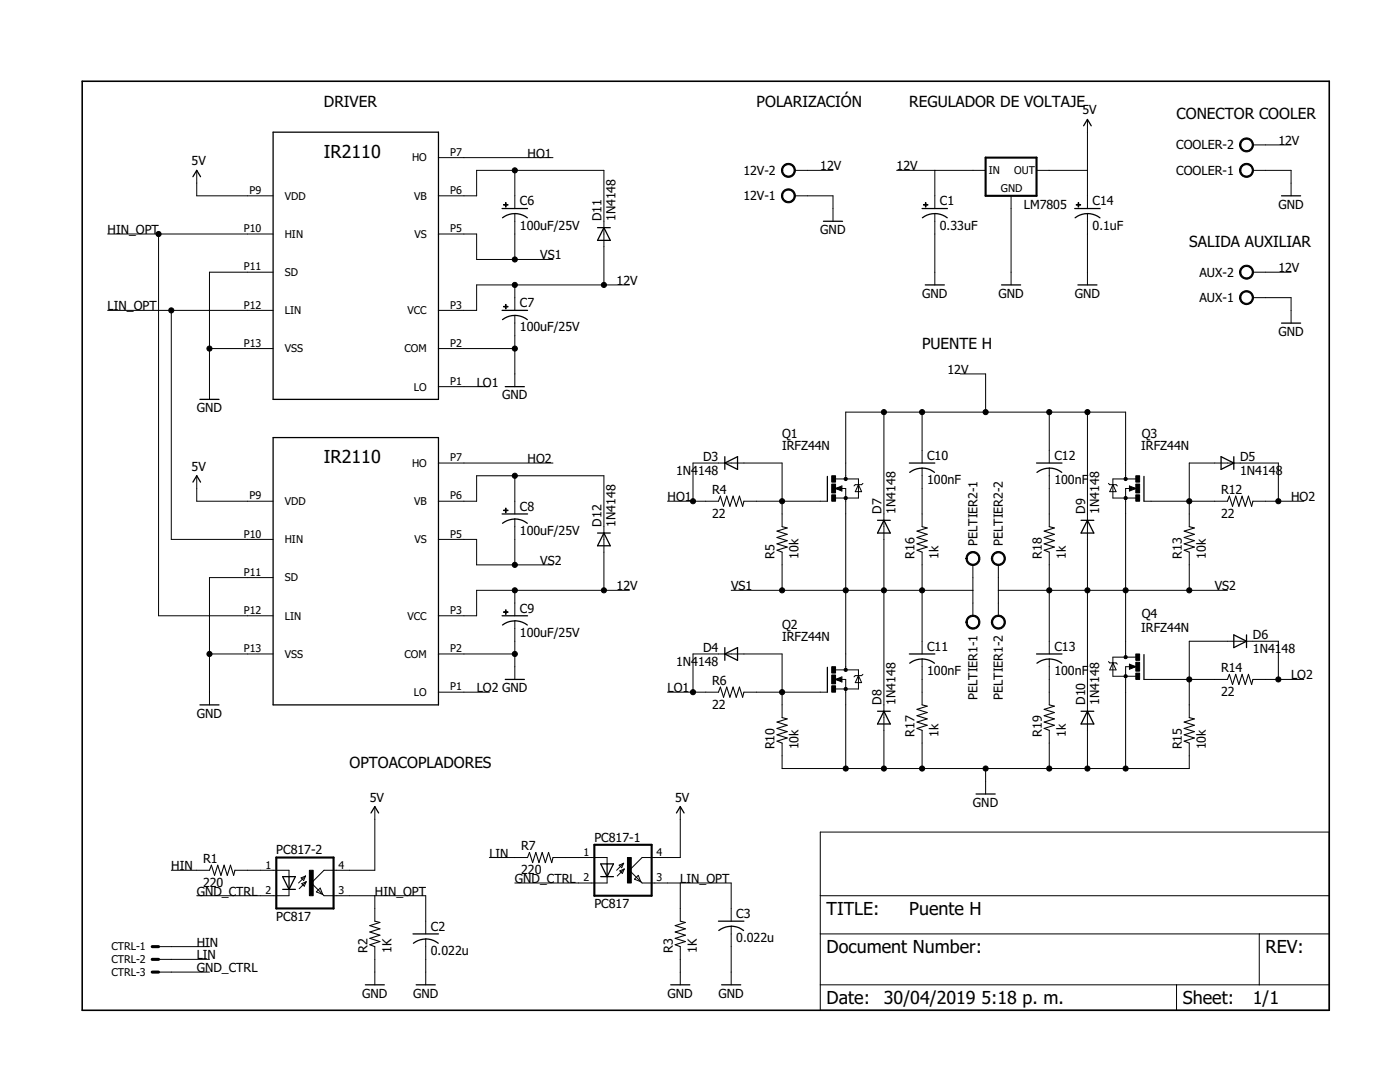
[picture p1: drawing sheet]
<svg xmlns="http://www.w3.org/2000/svg" width="279mm" height="216mm" viewBox="0 0 279 216" stroke-linecap="round" stroke-linejoin="round" font-family="sans-serif">
<g fill="none" stroke="#000" stroke-width=".25">
<path d="M38.5 35.3l.8-1.3 .7 1.3M54.5 26.4h33v53.3h-33zM216.3 25.1l.7-1.3 .8 1.3M255.8 39.1h3.8M100.2 41.6h5.1M100.3 43.5a4 4 0 0 1 4.9 0M119.3 45.4h2.5M120.5 45.4l1.3 2.6h-2.5zM164.3 44.2h3.8M184 41.6h5.1M184.1 43.5a4 4 0 0 1 4.9 0M184.7 56.9h3.8"/>
<path d="M199.9 56.9h3.8M214.5 41.6h5.1M214.6 43.5a4 4 0 0 1 4.9 0M215.1 56.9h3.8M39.9 79.7h3.8M100.2 61.9h5.1M100.8 77.2h3.8M102.7 62.9l1.6 .3 .9 .6M102.7 62.9l-1.5 .3-.9 .6M255.8 64.5h3.8M38.5 96.2l.8-1.3 .7 1.3M54.5 87.3h33v53.4h-33z"/>
<path d="M144.7 92.4l2.5-1.3v2.6zM144.7 91.1v2.6M165.1 95.1v4.9M181.5 92.4h5.1M181.5 94.3a4 4 0 0 1 5 0M206.9 92.4h5M206.9 94.3a4 4 0 0 1 5 0M228.3 95.1v4.9M243.7 91.1l2.5 1.3-2.5 1.3zM246.2 91.1v2.6M100.2 102.6h5.1M102.7 103.5l1.6 .4 .9 .5"/>
<path d="M102.7 103.6l-1.5 .3-.9 .5M119.3 106.4h2.5M120.5 106.4l1.3 2.5h-2.5zM175.1 103.8h2.6M176.4 103.8l1.3 2.6h-2.6zM215.8 103.8h2.5M217 103.8l1.3 2.6h-2.5zM100.2 122.9h5.1M100.3 124.7a4 4 0 0 1 4.9 0M100.8 135.6h3.8M144.7 129.2v2.6M144.7 130.5l2.5-1.3v2.6z"/>
<path d="M165.1 133.2v4.9M181.5 130.5h5.1M184 131.5l1.6 .3 .9 .5M184 131.5l-1 .1-1.5 .7M206.9 130.5h5M209.4 131.5l1.6 .3 .9 .5M209.4 131.5l-1.5 .3-1 .5M228.3 130.6v5M246.2 126.7l2.6 1.3-2.6 1.2zM248.8 126.7v2.5M39.9 140.7h3.8M175.1 141.9h2.6"/>
<path d="M176.4 141.9l1.3 2.6h-2.6zM194.8 158.4h3.8M215.8 141.9h2.5M217 141.9l1.3 2.6h-2.5zM56.4 174.9h2.5l-1.2 2.6zM56.4 177.5h2.5M57.7 174.9v2.6M74 162.2l.8-1.2 .8 1.2M119.9 172.4h2.5l-1.2 2.5zM119.9 174.9h2.5M121.2 172.4v2.5M135 162.2l.8-1.2 .7 1.2"/>
<path d="M72.9 196.5h3.8M82.4 186.4h5.1M82.5 188.2a4 4 0 0 1 5 0M83.1 196.5h3.8M133.9 196.5h3.8M143.4 183.8h5.1M143.4 185.7a4 4 0 0 1 5 0M144 196.5h3.8"/>
</g>
<g fill="none" stroke="#000" stroke-width=".2">
<path d="M39.3 34v5.1h15.2M87.5 39.1h7.6v-5.1h25.4v22.9M87.5 31.5h22.9M102.7 34v7.6M158.6 39.1h7.6v5.1M158.6 34h7.6M178.9 34h17.8M186.6 34v7.6M201.8 39.1v17.8M206.9 34h10.1M217 23.8v17.8M250 34h7.7v5.1"/>
<path d="M250 28.9h7.7M21.5 46.7h33M31.6 46.7v76.2h22.9M54.5 54.3h-12.7v25.4M87.5 46.7h7.6v5.1h15.3M102.7 42.6v9.2M102.7 56.9v5M125.6 56.9h-30.5v5h-7.6M186.6 42.6v14.3M217 42.6v14.3M250 54.3h7.7M250 59.4h7.7v5.1"/>
<path d="M21.5 61.9h33M34.2 61.9v45.7h20.3M41.8 69.6h12.7M87.5 69.6h15.2M87.5 77.2h10.2M102.7 62.9v14.3M191.6 74.6h5.1v7.6M39.3 94.9v5.1h15.2M87.5 92.4h22.9M102.7 94.9v7.7M166.8 97.5l1.2-.5v1zM166.8 95.6h4.5v3.8h-4.5"/>
<path d="M167.9 97.5h.9v36.2M168.8 95.6v-13.4h55.8v13.4M171.3 96.7l.7 1.4h-1.3zM172.2 96.5l-.2 .2h-1.3l-.3 .3M176.4 82.2v71.2M184 82.2v10.2M184 93.4v11.7M209.4 82.2v10.2M209.4 93.4v11.7M217 82.2v71.2M221.2 96.5l.3 .2h1.2l.3 .3M222.1 96.7l.6 1.4h-1.2z"/>
<path d="M225.4 97l1.3 .5-1.3 .5zM225.5 97.5h-.9v33.6M226.7 95.6h-4.6v3.8h4.6M54.5 115.3h-12.7v25.4M87.5 100h7.6v-5.1h25.4v22.9M87.5 107.6h7.6v5.1h15.3M102.7 103.6v9.1M102.7 117.8v5.1M125.6 117.8h-30.5v5.1h-7.6M133.2 100h10.2M138.3 100v-7.6h17.8v12.7M145.9 117.8h48.3"/>
<path d="M148.5 100h16.6M156.1 110.2v7.6M184 110.2v20.3M194.2 112.7v10.2M199.2 112.7v10.2M199.2 117.8h45.8M209.4 110.2v20.3M228.3 100h16.7M237.3 110.2v7.6M250 100h10.2M255.1 100v-7.6h-17.8v12.7M41.8 130.5h12.7"/>
<path d="M87.5 130.5h15.2M87.5 138.1h10.2M102.7 123.9v11.7M133.2 138.1h10.2M138.3 138.1v-7.6h17.8v12.7M148.5 138.1h16.6M166.8 135.6l1.2-.5v1zM166.8 133.7h4.5v3.8h-4.5M167.9 135.6h.9v17.8M171.3 134.8l.7 1.4h-1.3zM172.2 134.6l-.2 .2h-1.3l-.3 .3M184 131.5v9.2"/>
<path d="M209.4 131.5v9.2M221.2 132l.3 .3h1.2l.3 .2M222.1 132.3l.6 1.4h-1.2zM225.4 132.5l1.3 .5-1.3 .5zM225.5 133h-.9v20.4M226.7 131.1h-4.6v3.8h4.6M228.3 135.6h16.7M250 135.6h10.2M255.1 135.6v-7.6h-17.8v15.2M156.1 148.3v5.1h81.2v-5.1M184 145.7v7.7M196.7 153.4v5"/>
<path d="M209.4 145.7v7.7M34.2 173.7h7.6M46.9 173.7h10.8v1.2M57.7 177.5v1.2h-18.4M60.1 175.2l.9-.4-.4 .9zM60.2 176.3l.9-.4-.4 .9zM61 174.8l-1.4 1.4M61.1 175.9l-1.4 1.4M63.9 177.2l.5 1.3-1.3-.5zM74.8 161v12.7h-10.1l-2.6 2.5 2.6 2.5h20.3v7.7M74.8 178.7v5.1M97.7 171.1h7.6"/>
<path d="M110.4 171.1h10.8v1.3M121.2 174.9v1.3h-18.5M123.6 172.6l.9-.3-.4 .8zM123.7 173.8l.9-.4-.4 .9zM124.5 172.3l-1.4 1.4M124.6 173.4l-1.4 1.4M127.4 174.7l.5 1.2-1.3-.5zM135.8 161v10.1h-7.7l-2.5 2.6 2.5 2.5h17.8v7.6M135.8 176.2v7.6M163.7 166h101.6v35.6h-101.6zM163.7 178.7h101.6M31.6 188.9h10.2"/>
<path d="M31.6 191.4h10.2M31.6 194h10.2M74.8 188.9v7.6M85 187.4v9.1M135.8 188.9v7.6M145.9 184.8v11.7M163.7 186.4h101.6M163.7 196.5h101.6M234.8 196.5v5.1M251.3 186.4v10.1"/>
</g>
<g fill="none" stroke="#000" stroke-width=".21">
<path d="M143.4 100l.4-1 .6 2 .6-2 .7 2 .6-2 .6 2 .7-2 .6 2 .3-1M156.1 105.1l1 .2-2 .7 2 .6-2 .7 2 .6-2 .6 2 .7-2 .6 1 .4M184 105.1l1 .2-2 .7 2 .6-2 .7 2 .6-2 .6 2 .7-2 .6 1 .4M209.4 105.1l1 .2-2 .7 2 .6-2 .7 2 .6-2 .6 2 .7-2 .6 1 .4M237.3 105.1l1.1 .2-2.1 .7 2.1 .6-2.1 .7 2.1 .6-2.1 .6 2.1 .7-2.1 .6 1 .4M245 100l.3-1 .7 2 .6-2 .6 2 .7-2 .6 2 .7-2 .6 2 .2-1M143.4 138.1l.4-1 .6 2 .6-2 .7 2 .6-2 .6 2 .7-2 .6 2 .3-1M245 135.6l.3-1 .7 2 .6-2 .6 2 .7-2 .6 2 .7-2 .6 2 .2-1M156.1 143.2l1 .2-2 .7 2 .6-2 .7 2 .6-2 .6 2 .7-2 .6 1 .4M184 140.7l1 .2-2 .6 2 .7-2 .6 2 .6-2 .7 2 .6-2 .7 1 .3M209.4 140.7l1 .2-2 .6 2 .7-2 .6 2 .6-2 .7 2 .6-2 .7 1 .3M237.3 143.2l1.1 .2-2.1 .7 2.1 .6-2.1 .7 2.1 .6-2.1 .6 2.1 .7-2.1 .6 1 .4"/>
<path d="M41.8 173.7l.4-1.1 .6 2.1 .7-2.1 .6 2.1 .6-2.1 .7 2.1 .6-2.1 .6 2.1 .3-1M105.3 171.1l.4-1 .6 2 .6-2 .7 2 .6-2 .6 2 .7-2 .6 2 .3-1M74.8 183.8l1 .3-2 .6 2 .6-2 .7 2 .6-2 .6 2 .7-2 .6 1 .4M135.8 183.8l1 .3-2.1 .6 2.1 .6-2.1 .7 2.1 .6-2.1 .6 2.1 .7-2.1 .6 1.1 .4"/>
</g>
<path d="M16.4 16.2h248.9v185.4h-248.9zM167.9 97.2l-.9 .3 .9 .2v-.2h-.3M225.5 97.2l.9 .3-.9 .2v-.2h.3M167.9 135.3l-.9 .3 .9 .2v-.2h-.3M225.5 132.8l.9 .2-.9 .3v-.3h.3" fill="none" stroke="#000" stroke-width=".32"/>
<g fill="#000" stroke="#000" stroke-width=".2">
<path d="M156.3 38.1a1.39 1.39 0 0 1 2.2 .3 1.39 1.39 0 0 1-.8 2 1.39 1.39 0 0 1-1.7-1.3h.2a1.14 1.14 0 0 1 1.7-1 1.14 1.14 0 0 1 .1 1.9 1.14 1.14 0 0 1-1.8-.7v-.2h-.2z" fill-rule="evenodd"/>
<path d="M156.3 33a1.39 1.39 0 0 1 2.2 .3 1.39 1.39 0 0 1-.8 2 1.39 1.39 0 0 1-1.7-1.3h.2a1.14 1.14 0 0 1 1.7-1 1.14 1.14 0 0 1 .1 2 1.14 1.14 0 0 1-1.8-.7v-.3h-.2z" fill-rule="evenodd"/>
<path d="M247.8 33a1.39 1.39 0 0 1 2.2 .3 1.39 1.39 0 0 1-.9 2 1.39 1.39 0 0 1-1.7-1.3h.2a1.15 1.15 0 0 1 1.6-1.1 1.15 1.15 0 0 1 .3 1.9 1.15 1.15 0 0 1-1.8-.5l-.1-.3h-.2z" fill-rule="evenodd"/>
<path d="M247.8 28a1.39 1.39 0 0 1 2.2 .2 1.39 1.39 0 0 1-.9 2.1 1.39 1.39 0 0 1-1.7-1.4h.2a1.15 1.15 0 0 1 1.6-1.1 1.15 1.15 0 0 1 .3 1.9 1.15 1.15 0 0 1-1.8-.5l-.1-.3h-.2z" fill-rule="evenodd"/>
<path d="M247.8 58.4a1.4 1.4 0 0 1 2.2 .3 1.4 1.4 0 0 1-.8 2 1.4 1.4 0 0 1-1.8-1.3h.2a1.15 1.15 0 0 1 1.6-1.1 1.15 1.15 0 0 1 .3 1.9 1.15 1.15 0 0 1-1.8-.5l-.1-.3h-.2z" fill-rule="evenodd"/>
<path d="M247.8 53.4a1.39 1.39 0 0 1 2.2 .2 1.39 1.39 0 0 1-.9 2.1 1.39 1.39 0 0 1-1.7-1.4h.2a1.15 1.15 0 0 1 1.6-1.1 1.15 1.15 0 0 1 .3 1.9 1.15 1.15 0 0 1-1.8-.5l-.1-.3h-.2z" fill-rule="evenodd"/>
<path d="M193.1 110.5a1.4 1.4 0 0 1 2.3 .2 1.4 1.4 0 0 1-.9 2.1 1.4 1.4 0 0 1-1.7-1.4h.2a1.15 1.15 0 0 1 1.6-1 1.15 1.15 0 0 1 .3 1.9 1.15 1.15 0 0 1-1.8-.6l-.1-.3h-.2z" fill-rule="evenodd"/>
<path d="M198.2 110.5a1.4 1.4 0 0 1 2.2 .2 1.4 1.4 0 0 1-.8 2.1 1.4 1.4 0 0 1-1.8-1.4h.3a1.15 1.15 0 0 1 1.6-1 1.15 1.15 0 0 1 .3 1.9 1.15 1.15 0 0 1-1.9-.6v-.3h-.3z" fill-rule="evenodd"/>
<path d="M193.1 123.2a1.4 1.4 0 0 1 2.3 .2 1.4 1.4 0 0 1-.9 2.1 1.4 1.4 0 0 1-1.7-1.4h.2a1.15 1.15 0 0 1 1.6-1 1.15 1.15 0 0 1 .3 1.9 1.15 1.15 0 0 1-1.8-.6l-.1-.3h-.2z" fill-rule="evenodd"/>
<path d="M198.2 123.2a1.4 1.4 0 0 1 2.2 .2 1.4 1.4 0 0 1-.8 2.1 1.4 1.4 0 0 1-1.8-1.4h.3a1.15 1.15 0 0 1 1.6-1 1.15 1.15 0 0 1 .3 1.9 1.15 1.15 0 0 1-1.9-.6v-.3h-.3z" fill-rule="evenodd"/>
<circle cx="102.7" cy="34" r=".51"/>
<circle cx="31.6" cy="46.7" r=".51"/>
<circle cx="102.7" cy="51.8" r=".51"/>
<circle cx="102.7" cy="56.9" r=".51"/>
<circle cx="120.5" cy="56.9" r=".51"/>
<circle cx="34.2" cy="61.9" r=".51"/>
<circle cx="41.8" cy="69.6" r=".51"/>
<circle cx="102.7" cy="69.6" r=".51"/>
<circle cx="102.7" cy="94.9" r=".51"/>
<circle cx="168.8" cy="99.4" r=".33"/>
<circle cx="168.8" cy="95.6" r=".33"/>
<circle cx="176.4" cy="82.2" r=".51"/>
<circle cx="184" cy="82.2" r=".51"/>
<circle cx="196.7" cy="82.2" r=".51"/>
<circle cx="209.4" cy="82.2" r=".51"/>
<circle cx="217" cy="82.2" r=".51"/>
<circle cx="224.6" cy="95.6" r=".32"/>
<circle cx="224.6" cy="99.4" r=".32"/>
<circle cx="102.7" cy="117.8" r=".51"/>
<circle cx="102.7" cy="112.7" r=".51"/>
<circle cx="120.5" cy="117.8" r=".51"/>
<circle cx="138.3" cy="100" r=".51"/>
<circle cx="156.1" cy="117.8" r=".51"/>
<circle cx="156.1" cy="100" r=".51"/>
<circle cx="168.8" cy="117.8" r=".51"/>
<circle cx="176.4" cy="117.8" r=".51"/>
<circle cx="184" cy="117.8" r=".51"/>
<circle cx="209.4" cy="117.8" r=".51"/>
<circle cx="217" cy="117.8" r=".51"/>
<circle cx="224.6" cy="117.8" r=".51"/>
<circle cx="237.3" cy="117.8" r=".51"/>
<circle cx="237.3" cy="100" r=".51"/>
<circle cx="255.1" cy="100" r=".51"/>
<circle cx="41.8" cy="130.5" r=".51"/>
<circle cx="102.7" cy="130.5" r=".51"/>
<circle cx="138.3" cy="138.1" r=".51"/>
<circle cx="156.1" cy="138.1" r=".51"/>
<circle cx="168.8" cy="137.5" r=".33"/>
<circle cx="168.8" cy="133.7" r=".33"/>
<circle cx="224.7" cy="134.9" r=".33"/>
<circle cx="224.7" cy="131.1" r=".33"/>
<circle cx="237.3" cy="135.6" r=".51"/>
<circle cx="255.1" cy="135.6" r=".51"/>
<circle cx="168.8" cy="153.4" r=".51"/>
<circle cx="176.4" cy="153.4" r=".51"/>
<circle cx="184" cy="153.4" r=".51"/>
<circle cx="196.7" cy="153.4" r=".51"/>
<circle cx="209.4" cy="153.4" r=".51"/>
<circle cx="217" cy="153.4" r=".51"/>
<circle cx="224.6" cy="153.4" r=".51"/>
</g>
<g fill="#000" stroke="#000" stroke-width=".2">
<path d="M100.5 40.8h.9v.1h-.9zM100.9 40.4h.1v.9h-.1zM184.3 40.8h.9v.1h-.9zM184.7 40.4h.1v.9h-.1zM214.8 40.8h.9v.1h-.9zM215.2 40.4h.1v.9h-.1zM100.5 61.1h.9v.2h-.9zM100.9 60.7h.1v.9h-.1zM166 98.7h.8v1.3h-.8zM166 94.9h.8v1.3h-.8zM166 96.6h.8v1.8h-.8zM226.7 98.7h.7v1.3h-.7z"/>
<path d="M226.7 94.9h.7v1.3h-.7zM226.7 96.6h.7v1.8h-.7zM100.5 101.8h.9v.1h-.9zM100.9 101.4h.1v.9h-.1zM100.5 122.1h.9v.1h-.9zM100.9 121.7h.1v.9h-.1zM166 136.8h.8v1.3h-.8zM166 133h.8v1.3h-.8zM166 134.7h.8v1.8h-.8zM226.7 134.3h.7v1.3h-.7zM226.7 130.5h.7v1.3h-.7zM226.7 132.1h.7v1.8h-.7z"/>
<path d="M61.7 173.7h.8v5h-.8zM125.2 171.1h.8v5.1h-.8z"/>
</g>
<path d="M196.7 31.5h10.2v7.6h-10.2zM55.1 171.1h11.5v10.2h-11.5zM118.6 168.6h11.4v10.1h-11.4z" fill="none" stroke="#000" stroke-width=".42"/>
<path d="M30.4 188.9h1.2M30.4 191.4h1.2M30.4 194h1.2" fill="none" stroke="#000" stroke-width=".61"/>
<g font-size="3.6">
<text x="64.7" y="31.5">IR2110</text>
<text x="64.7" y="92.4">IR2110</text>
<text x="165" y="182.5">TITLE:</text>
<text x="181.5" y="182.5">Puente H</text>
<text x="165" y="190.2">Document Number:</text>
<text x="252.6" y="190.2">REV:</text>
<text x="165" y="200.3">Date:</text>
<text x="176.4" y="200.3">30/04/2019</text>
<text x="195.8" y="200.3">5:18 p. m.</text>
<text x="236.1" y="200.3">Sheet:</text>
<text x="250" y="200.3">1/1</text>
</g>
<g font-size="3.1">
<text x="64.7" y="21.3">DRIVER</text>
<text x="151" y="21.3">POLARIZACIÓN</text>
<text x="181.5" y="21.3">REGULADOR DE VOLTAJE</text>
<text x="234.8" y="23.8">CONECTOR COOLER</text>
<text x="237.3" y="49.2">SALIDA AUXILIAR</text>
<text x="184" y="69.5">PUENTE H</text>
<text x="69.7" y="153.3">OPTOACOPLADORES</text>
</g>
<g font-size="2.5">
<text x="216" y="22.8">5V</text>
<text x="234.8" y="29.8">COOLER-2</text>
<text x="255.1" y="28.9">12V</text>
<text x="38.2" y="33">5V</text>
<text x="105.3" y="31.5">HO1</text>
<text x="148.4" y="34.9">12V-2</text>
<text x="163.7" y="34">12V</text>
<text x="178.9" y="34">12V</text>
<text x="234.8" y="34.9">COOLER-1</text>
<text x="103.8" y="41">C6</text>
<text x="148.4" y="40">12V-1</text>
<text x="187.6" y="41">C1</text>
<text x="204.3" y="41.6">LM7805</text>
<text x="218" y="41">C14</text>
<text x="255.1" y="41.6">GND</text>
<text x="21.5" y="46.7">HIN_OPT</text>
<text x="103.8" y="45.8">100uF/25V</text>
<text x="120" y="44.2" transform="rotate(-90 120 44.2)">D11</text>
<text x="122.8" y="44.2" transform="rotate(-90 122.8 44.2)">1N4148</text>
<text x="163.7" y="46.7">GND</text>
<text x="187.6" y="45.8">0.33uF</text>
<text x="218" y="45.8">0.1uF</text>
<text x="107.8" y="51.8">VS1</text>
<text x="123.1" y="56.8">12V</text>
<text x="184" y="59.4">GND</text>
<text x="199.3" y="59.4">GND</text>
<text x="214.5" y="59.4">GND</text>
<text x="239.4" y="55.2">AUX-2</text>
<text x="255.1" y="54.3">12V</text>
<text x="21.5" y="61.9">LIN_OPT</text>
<text x="103.8" y="61.3">C7</text>
<text x="239.4" y="60.3">AUX-1</text>
<text x="103.8" y="66.1">100uF/25V</text>
<text x="255.1" y="67">GND</text>
<text x="95.1" y="77.2">LO1</text>
<text x="189.1" y="74.6">12V</text>
<text x="39.3" y="82.2">GND</text>
<text x="100.2" y="79.7">GND</text>
<text x="156.1" y="89.9">IRFZ44N</text>
<text x="156.1" y="87.3">Q1</text>
<text x="227.8" y="89.9">IRFZ44N</text>
<text x="227.9" y="87.3">Q3</text>
<text x="38.2" y="93.9">5V</text>
<text x="105.3" y="92.4">HO2</text>
<text x="134.9" y="94.7">1N4148</text>
<text x="140.3" y="91.9">D3</text>
<text x="185" y="91.8">C10</text>
<text x="210.4" y="91.8">C12</text>
<text x="247.5" y="94.7">1N4148</text>
<text x="247.5" y="91.9">D5</text>
<text x="103.8" y="101.9">C8</text>
<text x="133.2" y="100">HO1</text>
<text x="142.1" y="98.5">R4</text>
<text x="185" y="96.6">100nF</text>
<text x="210.4" y="96.6">100nF</text>
<text x="243.7" y="98.5">R12</text>
<text x="257.7" y="100">HO2</text>
<text x="103.8" y="106.7">100uF/25V</text>
<text x="120" y="105.1" transform="rotate(-90 120 105.1)">D12</text>
<text x="122.8" y="105.1" transform="rotate(-90 122.8 105.1)">1N4148</text>
<text x="142.1" y="103.3">22</text>
<text x="175.9" y="102.6" transform="rotate(-90 175.9 102.6)">D7</text>
<text x="178.7" y="102.6" transform="rotate(-90 178.7 102.6)">1N4148</text>
<text x="216.5" y="102.6" transform="rotate(-90 216.5 102.6)">D9</text>
<text x="219.3" y="102.6" transform="rotate(-90 219.3 102.6)">1N4148</text>
<text x="243.7" y="103.3">22</text>
<text x="107.8" y="112.7">VS2</text>
<text x="154.6" y="111.4" transform="rotate(-90 154.6 111.4)">R5</text>
<text x="159.4" y="111.4" transform="rotate(-90 159.4 111.4)">10k</text>
<text x="182.5" y="111.4" transform="rotate(-90 182.5 111.4)">R16</text>
<text x="187.3" y="111.4" transform="rotate(-90 187.3 111.4)">1k</text>
<text x="195.1" y="108.9" transform="rotate(-90 195.1 108.9)">PELTIER2-1</text>
<text x="200.1" y="108.9" transform="rotate(-90 200.1 108.9)">PELTIER2-2</text>
<text x="207.9" y="111.4" transform="rotate(-90 207.9 111.4)">R18</text>
<text x="212.7" y="111.4" transform="rotate(-90 212.7 111.4)">1k</text>
<text x="235.8" y="111.4" transform="rotate(-90 235.8 111.4)">R13</text>
<text x="240.6" y="111.4" transform="rotate(-90 240.6 111.4)">10k</text>
<text x="123.1" y="117.8">12V</text>
<text x="145.9" y="117.8">VS1</text>
<text x="242.4" y="117.8">VS2</text>
<text x="103.8" y="122.2">C9</text>
<text x="156.1" y="125.4">Q2</text>
<text x="227.9" y="123.4">Q4</text>
<text x="103.8" y="127.1">100uF/25V</text>
<text x="140.3" y="130">D4</text>
<text x="156.1" y="127.9">IRFZ44N</text>
<text x="185" y="129.9">C11</text>
<text x="210.4" y="129.9">C13</text>
<text x="227.8" y="126.2">IRFZ44N</text>
<text x="250" y="130.3">1N41</text>
<text x="250" y="127.5">D6</text>
<text x="255.8" y="130.3">48</text>
<text x="134.9" y="132.8">1N4148</text>
<text x="142.1" y="136.6">R6</text>
<text x="185" y="134.7">100nF</text>
<text x="210.4" y="134.7">100nF</text>
<text x="243.7" y="134.1">R14</text>
<text x="257.7" y="135.6">LO2</text>
<text x="39.3" y="143.2">GND</text>
<text x="95.1" y="138.1">LO2 GND</text>
<text x="133.2" y="138.1">LO1</text>
<text x="142.1" y="141.4">22</text>
<text x="175.9" y="140.6" transform="rotate(-90 175.9 140.6)">D8</text>
<text x="178.7" y="140.6" transform="rotate(-90 178.7 140.6)">1N4148</text>
<text x="195.1" y="139.7" transform="rotate(-90 195.1 139.7)">PELTIER1-1</text>
<text x="200.1" y="139.7" transform="rotate(-90 200.1 139.7)">PELTIER1-2</text>
<text x="216.5" y="140.6" transform="rotate(-90 216.5 140.6)">D10</text>
<text x="219.3" y="140.6" transform="rotate(-90 219.3 140.6)">1N4148</text>
<text x="243.7" y="138.9">22</text>
<text x="154.6" y="149.5" transform="rotate(-90 154.6 149.5)">R10</text>
<text x="159.4" y="149.5" transform="rotate(-90 159.4 149.5)">10k</text>
<text x="182.5" y="147" transform="rotate(-90 182.5 147)">R17</text>
<text x="187.3" y="147" transform="rotate(-90 187.3 147)">1k</text>
<text x="207.9" y="147" transform="rotate(-90 207.9 147)">R19</text>
<text x="212.7" y="147" transform="rotate(-90 212.7 147)">1k</text>
<text x="235.8" y="149.5" transform="rotate(-90 235.8 149.5)">R15</text>
<text x="240.6" y="149.5" transform="rotate(-90 240.6 149.5)">10k</text>
<text x="73.8" y="159.9">5V</text>
<text x="134.7" y="159.9">5V</text>
<text x="194.2" y="161">GND</text>
<text x="118.6" y="167.9">PC817-1</text>
<text x="34.2" y="173.7">HIN</text>
<text x="40.5" y="172.2">R1</text>
<text x="55.1" y="170.5">PC817-2</text>
<text x="97.7" y="171.1">LIN</text>
<text x="104" y="169.6">R7</text>
<text x="39.3" y="178.7">GND_CTRL</text>
<text x="40.5" y="177">220</text>
<text x="74.8" y="178.7">HIN_OPT</text>
<text x="102.7" y="176.2">GND_CTRL</text>
<text x="104" y="174.4">220</text>
<text x="135.8" y="176.2">LIN_OPT</text>
<text x="55.1" y="183.8">PC817</text>
<text x="86" y="185.7">C2</text>
<text x="118.6" y="181.3">PC817</text>
<text x="146.9" y="183.2">C3</text>
<text x="39.3" y="188.9">HIN</text>
<text x="39.3" y="191.4">LIN</text>
<text x="73.3" y="190.2" transform="rotate(-90 73.3 190.2)">R2</text>
<text x="78.1" y="190.2" transform="rotate(-90 78.1 190.2)">1K</text>
<text x="86" y="190.5">0.022u</text>
<text x="134.3" y="190.2" transform="rotate(-90 134.3 190.2)">R3</text>
<text x="139.1" y="190.2" transform="rotate(-90 139.1 190.2)">1K</text>
<text x="146.9" y="188">0.022u</text>
<text x="39.3" y="194">GND_CTRL</text>
<text x="72.3" y="199.1">GND</text>
<text x="82.4" y="199.1">GND</text>
<text x="133.2" y="199.1">GND</text>
<text x="143.4" y="199.1">GND</text>
</g>
<g font-size="2.1">
<text x="82.2" y="32.2">HO</text>
<text x="89.8" y="31.1">P7</text>
<text x="197.3" y="34.6">IN</text>
<text x="202.4" y="34.6">OUT</text>
<text x="49.8" y="38.7">P9</text>
<text x="56.8" y="39.8">VDD</text>
<text x="82.6" y="39.8">VB</text>
<text x="89.8" y="38.7">P6</text>
<text x="199.8" y="38.3">GND</text>
<text x="48.6" y="46.3">P10</text>
<text x="56.8" y="47.5">HIN</text>
<text x="82.7" y="47.5">VS</text>
<text x="89.8" y="46.3">P5</text>
<text x="48.6" y="54">P11</text>
<text x="56.8" y="55.1">SD</text>
<text x="48.6" y="61.6">P12</text>
<text x="56.8" y="62.7">LIN</text>
<text x="81.3" y="62.7">VCC</text>
<text x="89.8" y="61.6">P3</text>
<text x="48.6" y="69.2">P13</text>
<text x="56.8" y="70.3">VSS</text>
<text x="80.7" y="70.3">COM</text>
<text x="89.8" y="69.2">P2</text>
<text x="82.6" y="77.9">LO</text>
<text x="89.8" y="76.8">P1</text>
<text x="82.2" y="93.2">HO</text>
<text x="89.8" y="92">P7</text>
<text x="49.8" y="99.7">P9</text>
<text x="56.8" y="100.8">VDD</text>
<text x="82.6" y="100.8">VB</text>
<text x="89.8" y="99.7">P6</text>
<text x="48.6" y="107.3">P10</text>
<text x="89.8" y="107.3">P5</text>
<text x="56.8" y="108.4">HIN</text>
<text x="82.7" y="108.4">VS</text>
<text x="48.6" y="114.9">P11</text>
<text x="56.8" y="116">SD</text>
<text x="48.6" y="122.5">P12</text>
<text x="56.8" y="123.6">LIN</text>
<text x="81.3" y="123.6">VCC</text>
<text x="89.8" y="122.5">P3</text>
<text x="48.6" y="130.1">P13</text>
<text x="56.8" y="131.3">VSS</text>
<text x="80.7" y="131.3">COM</text>
<text x="89.8" y="130.1">P2</text>
<text x="89.8" y="137.8">P1</text>
<text x="82.6" y="138.9">LO</text>
<text x="53" y="173.3">1</text>
<text x="67.6" y="173.3">4</text>
<text x="116.5" y="170.8">1</text>
<text x="131" y="170.8">4</text>
<text x="53" y="178.4">2</text>
<text x="67.6" y="178.4">3</text>
<text x="116.5" y="175.8">2</text>
<text x="131" y="175.8">3</text>
<text x="22.2" y="189.7">CTRL-1</text>
<text x="22.2" y="192.2">CTRL-2</text>
<text x="22.2" y="194.7">CTRL-3</text>
</g>
</svg>
